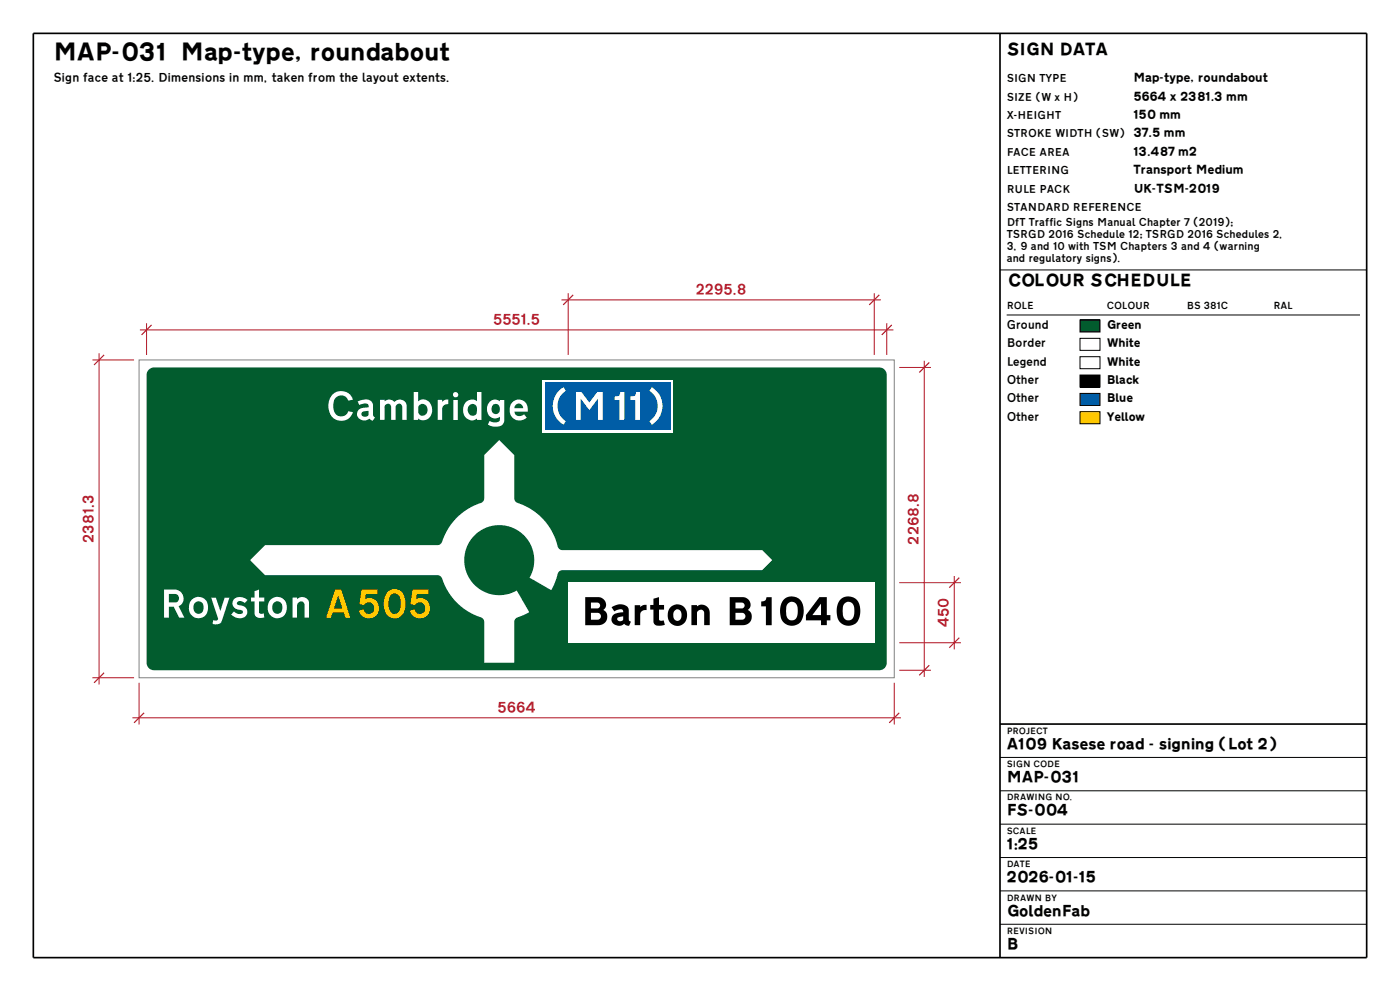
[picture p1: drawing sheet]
<svg xmlns="http://www.w3.org/2000/svg" width="420mm" height="297mm" viewBox="0 0 420 297" stroke-linecap="round" stroke-linejoin="round" font-family="sans-serif">
<path d="M44.6 110.8l.8-.5 .8-.2h217.6a2.25 2.25 0 0 1 2.2 2.3v86.2a2.25 2.25 0 0 1-2.2 2.3h-217.6a2.25 2.25 0 0 1-2.2-2.3v-86.2l.1-.9z" fill-rule="evenodd" fill="#025c2e"/>
<g fill="#fff">
<path d="M75 167.9l4.5-4.5h51.7a1.99 1.99 0 0 0 1.8-2l1.9-3.6 2.4-2.9 2.9-2.3 3.7-1.7a1.59 1.59 0 0 0 1.4-1.6v-12.9l4.5-4.5 4.5 4.5v12.9a1.99 1.99 0 0 0 1.9 1.8l3.6 1.9 3.4 2.8 2.3 3.3 1.7 4.1a1.66 1.66 0 0 0 1.5 1.7h60l3 3-3 3h-60a2.07 2.07 0 0 0-1.7 2.2l-1.6 3.8-6.5-3.8 .9-2 .4-1.9v-2.2l-.4-2.2-.8-2-1.2-1.7-1.6-1.5-1.7-1.1-3.3-1h-3.2l-3.2 1.1-2.6 2-1.9 2.8-.9 3.2 .1 3.3 1.1 3.1 1.1 1.6 1.6 1.5 1.7 1.1 2.1 .8 2.1 .4 2-.1 2-.5 1.8-.8 3.8 6.5-3.2 1.4a1.59 1.59 0 0 0-1.3 1.5v12.2h-9v-12.4a2.49 2.49 0 0 0-2.3-1.6l-3.3-1.8-3.1-2.6-2.4-3.3-1.5-3.5a1.5 1.5 0 0 0-1.5-1h-51.7z" fill-rule="evenodd"/>
<path d="M99.6 118.4a3.3 3.3 0 0 1 2.5-1.2 3.8 3.8 0 0 1 3.8 2.6l-1.4 .3a2.22 2.22 0 0 0-2.8-1.5l-1.1 .7-.4 .8a4.3 4.3 0 0 0 1 4.4 2.45 2.45 0 0 0 3.4-1.2l1.3 .2a3.5 3.5 0 0 1-3.4 2.6 4.4 4.4 0 0 1-3.8-6zM107.3 120.3l2.3-.6a1.95 1.95 0 0 1 2.3 1.7v3.2l.6 .4-.6 1a.82 .82 0 0 1-1.1-.5 2.22 2.22 0 0 1-2.4 .3 2.22 2.22 0 0 1-1.3-2 2.57 2.57 0 0 1 2.6-1.6l.9-.1a1.02 1.02 0 0 0-.4-1.1 1.02 1.02 0 0 0-1.1 0l-1.3 .4zM108.8 123.4a.94 .94 0 0 0-.1 1.3 .94 .94 0 0 0 1.3 .1l.6-.5v-1.2zM114 119.8h1.4v.5a2.01 2.01 0 0 1 2.9 .2 2.17 2.17 0 0 1 3.6 .4l.1 4.9h-1.3l-.1-4.2a.97 .97 0 0 0-1-.6 .97 .97 0 0 0-.9 .7v4.1h-1.4v-3.9l-.1-.5a1 1 0 0 0-1.2-.4 1 1 0 0 0-.6 1.1v3.7h-1.4zM124.1 117.5h1.3v2.8a2.73 2.73 0 0 1 3.2 0 2.73 2.73 0 0 1 1 3v.1a2.61 2.61 0 0 1-4.2 2v.5h-1.3zM125.8 121.4l-.3 .6v1.7a1.49 1.49 0 0 0 2 .8 1.49 1.49 0 0 0 .7-2 1.45 1.45 0 0 0-.8-1.3 1.45 1.45 0 0 0-1.6 .2zM131.3 119.9h1.3l.1 .5 .9-.6 .9-.1v1.4a1.67 1.67 0 0 0-1.9 1.4v3.3h-1.3zM136 119.9h1.3v6h-1.3zM135.9 118.3a.8 .8 0 0 1 1.6 0 .8 .8 0 0 1-1.6 0zM139.8 120.5a2.48 2.48 0 0 1 3.3-.3v-2.7h1.4v8.4h-1.4v-.5l-.7 .5-.9 .1a2.74 2.74 0 0 1-2.6-3.2l.3-1.4zM140.8 121.5a1.9 1.9 0 0 0 .7 3.1 1.32 1.32 0 0 0 1.6-1.5v-.1a1.68 1.68 0 0 0-1.5-2zM147 120.3a2.24 2.24 0 0 1 3 0v-.4h1.3v6.1l-.6 1.3a3.9 3.9 0 0 1-4.3-.1l.5-1a2.05 2.05 0 0 0 3.1-.4v-.9a2.6 2.6 0 0 1-3.1-.3 2.6 2.6 0 0 1-.7-3zM148 121.2l-.3 .5a1.55 1.55 0 0 0 1.4 2.4 1.59 1.59 0 0 0 .8-1.7 1.59 1.59 0 0 0-1.3-1.3zM153.9 120.4a2.8 2.8 0 0 1 3-.2 2.8 2.8 0 0 1 1.4 2.5v.7h-4a1.65 1.65 0 0 0 1.2 1.3 1.65 1.65 0 0 0 1.7-.5l.8 .9a3 3 0 0 1-3.2 .7 3 3 0 0 1-1.9-2.6v-.2a3.6 3.6 0 0 1 1-2.6zM154.6 121.4l-.3 .9h2.7l-.1-.2a1.34 1.34 0 0 0-.9-1 1.34 1.34 0 0 0-1.4 .3z" fill-rule="evenodd"/>
<path d="M162.7 113.9h39.1v15.7h-39.1z" fill-rule="evenodd"/>
</g>
<path d="M163.5 114.6h37.6v14.3h-37.6z" fill-rule="evenodd" fill="#005da6"/>
<g fill="#fff">
<path d="M167.8 117l1.2-.9 .7 .9a5.6 5.6 0 0 0 0 9.3l-.6 .9a6.2 6.2 0 0 1-3.3-5.6v-.3a7 7 0 0 1 2-4.3zM172.8 117.5h1.6l2.4 3.1 2.4-3.1h1.6v8.4h-1.4v-6.4l-2.6 3.4-2.6-3.4v6.4h-1.4z" fill-rule="evenodd"/>
<path d="M184.4 118.8l1.1-.1a.88 .88 0 0 0 .6-1.1l1.2-.1v8.4h-1.5v-6h-1.4zM189.2 118.8l1.1-.1a.88 .88 0 0 0 .5-1.1l1.2-.1v8.4h-1.4v-6h-1.4zM195.5 116.1a6.6 6.6 0 0 1 3.2 5.8 6.3 6.3 0 0 1-3.2 5.3l-.7-1a5.5 5.5 0 0 0 2.5-4.7 5.6 5.6 0 0 0-2.5-4.4z" fill-rule="evenodd"/>
<path d="M49.2 176.7h2.5a2.8 2.8 0 0 1 3.4 2.7 2.34 2.34 0 0 1-1.5 2.3l1.7 3.4h-1.6l-1.6-3.3h-1.4v3.3h-1.5zM50.7 178v2.5h2.1a1.3 1.3 0 0 0 .9-1.3 1.3 1.3 0 0 0-1.1-1.2zM57.7 179.6l1.6-.7a3.2 3.2 0 0 1 3.1 2.8 3.2 3.2 0 0 1-2.3 3.5l-.3 .1a2.9 2.9 0 0 1-3.1-3v-.1a3.6 3.6 0 0 1 1-2.6zM58.6 180.6a2.05 2.05 0 0 0 .9 3.4 1.89 1.89 0 0 0 1.6-1.9 1.55 1.55 0 0 0-.7-1.6 1.55 1.55 0 0 0-1.8 .1zM63.4 179.1h1.4l1.3 4 1.3-4h1.4l-2.4 7.4-1 .6-1.4-.1-.2-.1 .3-1a.84 .84 0 0 0 1.1-.2 .84 .84 0 0 0 0-1.1zM70.3 179.5a2.92 2.92 0 0 1 3.9 .4l-.7 .8a1.47 1.47 0 0 0-2.5 0l.2 .5 .4 .1a2.64 2.64 0 0 1 2.6 1.8v.1a2.09 2.09 0 0 1-2.9 2l-2-1 .9-.9a1.7 1.7 0 0 0 2.7 .3l-.2-.6-.5-.2a2 2 0 0 1-2.2-1 2 2 0 0 1 .3-2.3zM76.4 177.2l1.3-.5v2.4h1.6v1.1h-1.6v3.3a.91 .91 0 0 0 1.4 .3l.2 1.2-.6 .2a1.77 1.77 0 0 1-2.3-1.1v-3.9h-1.1v-1.1h1.1zM81.3 179.6l1.6-.7a3.2 3.2 0 0 1 3.2 2.8 3.2 3.2 0 0 1-2.3 3.5l-.3 .1a2.9 2.9 0 0 1-3.2-3v-.1a3.6 3.6 0 0 1 1-2.6zM82.2 180.6a2.05 2.05 0 0 0 1 3.4 1.89 1.89 0 0 0 1.5-1.9 1.55 1.55 0 0 0-.7-1.6 1.55 1.55 0 0 0-1.8 .1zM87.8 179.1h1.3v.5a2.11 2.11 0 0 1 3.6 .9v4.6h-1.3v-3.9a1.11 1.11 0 0 0-1.1-1 1.11 1.11 0 0 0-1.1 .9l-.1 4h-1.3z" fill-rule="evenodd"/>
</g>
<g fill="#ffc800">
<path d="M100.6 176.7h1.7l2.8 8.4h-1.5l-.5-1.5h-3.3l-.5 1.5h-1.5zM101.4 178.5l-1.2 3.8h2.5z" fill-rule="evenodd"/>
<path d="M108.5 176.7h4.8v1.3l-3.6 .1-.2 1.5a2.98 2.98 0 0 1 4 1.7 2.98 2.98 0 0 1-1.9 3.9 2.98 2.98 0 0 1-3.8-2.2l1.3-.4a1.63 1.63 0 0 0 1.8 1.4 1.76 1.76 0 0 0 1.3-1.9 1.76 1.76 0 0 0-1.6-1.6l-.9 .3-.4 .5-1.5-.2zM116.4 177.3a3.1 3.1 0 0 1 3.5-.4 3.1 3.1 0 0 1 1.7 3 4.7 4.7 0 0 1-2.4 5.3 3.2 3.2 0 0 1-3.9-2.9l-.2-1 .2-1.8 .3-1.1zM117.2 178.4l-.5 1.1-.1 2a2.03 2.03 0 0 0 2.1 2.4 2.97 2.97 0 0 0 1.5-2.8v-.3a2.13 2.13 0 0 0-2.6-2.7zM123.8 176.7h4.8v1.3l-3.6 .1-.2 1.5a2.98 2.98 0 0 1 4 1.7 2.98 2.98 0 0 1-1.9 3.9 2.98 2.98 0 0 1-3.8-2.2l1.3-.4a1.63 1.63 0 0 0 1.8 1.4 1.76 1.76 0 0 0 1.3-1.9 1.76 1.76 0 0 0-1.6-1.6l-.9 .3-.4 .5-1.5-.2z" fill-rule="evenodd"/>
</g>
<path d="M170.5 174.6h91.8v18h-91.8z" fill-rule="evenodd" fill="#fff"/>
<g fill="#000">
<path d="M175.6 179h4a2.16 2.16 0 0 1 2.1 1.4 2.16 2.16 0 0 1-.7 2.4 2.45 2.45 0 0 1 1.1 2.7 2.45 2.45 0 0 1-2.3 1.9h-4.2zM177.3 180.6v1.7h2a.89 .89 0 0 0 .7-1 .89 .89 0 0 0-.9-.7zM177.3 183.7v2h1.8a1.04 1.04 0 0 0 1.2-.9 1.04 1.04 0 0 0-.9-1.1zM183.5 182l2.2-.9a3.1 3.1 0 0 1 2.7 .9l.2 .8v2.4a.78 .78 0 0 0 .7 1.1l-.4 .9a.79 .79 0 0 1-1.4 0l-.3-.3a2.26 2.26 0 0 1-2.3 .5 2.26 2.26 0 0 1-1.4-2 2.17 2.17 0 0 1 1.7-1.7l1.8-.2a.85 .85 0 0 0-.4-.9 .85 .85 0 0 0-1 .1l-1.3 .5zM185.3 185.1l-.1 .3a.94 .94 0 0 0 .6 .8 .94 .94 0 0 0 1-.2l.2-1.3zM190.4 181.4h1.7v.5l.9-.6h1v1.5a1.52 1.52 0 0 0-1.9 1.4v3.2h-1.7zM196 179.4l1.7-.4v2.3h1.5v1.4h-1.5v3a1.04 1.04 0 0 0 1.4 .2l.4 1.4-2.4 .2-.9-.7-.2-4.1h-.9v-1.4h.9zM201.3 181.8a2.95 2.95 0 0 1 4.8 2.1 2.95 2.95 0 0 1-2.6 3.7 2.95 2.95 0 0 1-3.2-3.2l.4-1.8zM202.4 183a2.04 2.04 0 0 0 .8 3.1 1.81 1.81 0 0 0 1.3-2.1 1.21 1.21 0 0 0-.7-1.2 1.21 1.21 0 0 0-1.4 .2zM207.4 181.4h1.7v.3a2.38 2.38 0 0 1 2.5-.2 2.38 2.38 0 0 1 1.3 2.2v3.7h-1.6l-.1-3.9a1.09 1.09 0 0 0-1.1-.8 1.09 1.09 0 0 0-1 .9v3.8h-1.7z" fill-rule="evenodd"/>
<path d="M218.9 179h4.1a2.16 2.16 0 0 1 2 1.4 2.16 2.16 0 0 1-.7 2.4 2.45 2.45 0 0 1 1.2 2.7 2.45 2.45 0 0 1-2.3 1.9h-4.3zM220.6 180.6v1.7h2.1a.89 .89 0 0 0 .7-1 .89 .89 0 0 0-1-.7zM220.6 183.7v2h1.9a1.04 1.04 0 0 0 1.1-.9 1.04 1.04 0 0 0-.9-1.1z" fill-rule="evenodd"/>
<path d="M228.4 180.3a1.14 1.14 0 0 0 1.5-.9l.1-.4h1.5v8.4h-1.7v-5.7h-1.4zM235.2 179.6a3.7 3.7 0 0 1 4.2-.3 3.7 3.7 0 0 1 1.7 3.8 4.3 4.3 0 0 1-1.1 3.5l-.1 .1a3.6 3.6 0 0 1-4.1 .4 3.6 3.6 0 0 1-1.8-3.7l.1-1.2a4.7 4.7 0 0 1 1.1-2.6zM236.4 180.8l-.5 1.2v2.2l.2 .9 .8 .7a1.83 1.83 0 0 0 2.4-2v-.8a1.98 1.98 0 0 0-.5-2 1.98 1.98 0 0 0-2.1-.4zM245.8 179h2.2v5.3h1.1v1.6h-1.1v1.5h-1.7v-1.5h-4.5v-1.6zM246.3 180.9l-2.6 3.4h2.6zM252.2 179.6a3.7 3.7 0 0 1 4.1-.3 3.7 3.7 0 0 1 1.8 3.8 4.3 4.3 0 0 1-1.1 3.5l-.1 .1a3.6 3.6 0 0 1-4.1 .4 3.6 3.6 0 0 1-1.8-3.7v-1.2a4.7 4.7 0 0 1 1.2-2.6zM253.4 180.8l-.5 1.2-.1 2.2 .3 .9 .8 .7a1.83 1.83 0 0 0 2.4-2v-.8a1.98 1.98 0 0 0-.5-2 1.98 1.98 0 0 0-2.1-.4z" fill-rule="evenodd"/>
</g>
<path d="M41.7 107.9h226.6v95.2h-226.6z" fill="none" stroke="#808080" stroke-width=".3"/>
<path d="M324 95.9h6v3.6h-6z" fill="#025c2e"/>
<path d="M324 95.9h6v3.6h-6z" fill="none" stroke="#000" stroke-width=".3"/>
<path d="M324 101.4h6v3.6h-6z" fill="#fff"/>
<path d="M324 101.4h6v3.6h-6z" fill="none" stroke="#000" stroke-width=".3"/>
<path d="M324 106.9h6v3.6h-6z" fill="#fff"/>
<path d="M324 106.9h6v3.6h-6zM324 112.4h6v3.6h-6z" fill="none" stroke="#000" stroke-width=".3"/>
<path d="M324 112.4h6v3.6h-6z" fill="#000"/>
<path d="M324 117.9h6v3.6h-6z" fill="#005da6"/>
<path d="M324 117.9h6v3.6h-6z" fill="none" stroke="#000" stroke-width=".3"/>
<path d="M324 123.4h6v3.6h-6z" fill="#ffc800"/>
<path d="M300 80.9h110M302 94.4h106M324 123.4h6v3.6h-6zM300 227h110M300 237h110M300 247h110M300 257h110M300 267h110M300 277h110" fill="none" stroke="#000" stroke-width=".3"/>
<g fill="none" stroke="#b01020" stroke-width=".3">
<path d="M42 98.9h226M44 96.9v9.5M168.5 89.9h95.8M170.5 87.9v18.5M262.3 87.9v18.5M266 96.9v9.5M27.7 107.9h12.5M29.7 105.9v99.2M269.8 110.1h9.5M277.3 108.1v94.8M269.8 174.6h18.5M286.3 172.6v22"/>
<path d="M269.8 192.6h18.5M27.7 203.1h12.5M39.7 215.1h230.6M41.7 204.6v12.5M268.3 204.6v12.5M269.8 200.9h9.5"/>
</g>
<path d="M45.5 97.4l-3 3M172 88.4l-3 3M263.8 88.4l-3 3M267.5 97.4l-3 3M31.2 106.4l-3 3M278.8 108.6l-3 3M287.8 173.1l-3 3M278.8 199.4l-3 3M287.8 191.1l-3 3M31.2 201.6l-3 3M43.2 213.6l-3 3M269.8 213.6l-3 3" fill="none" stroke="#b01020" stroke-width=".35"/>
<path d="M10 10h400v277h-400zM300 10v277M300 217h110" fill="none" stroke="#000" stroke-width=".5"/>
<text font-size="7.1" x="16" y="19">MAP-031 Map-type, roundabout</text>
<g font-size="5">
<text x="302" y="17">SIGN DATA</text>
<text x="302" y="86.4">COLOUR SCHEDULE</text>
</g>
<g font-size="4.6">
<text x="302" y="225">A109 Kasese road - signing (Lot 2)</text>
<text x="302" y="235">MAP-031</text>
<text x="302" y="245">FS-004</text>
<text x="302" y="255">1:25</text>
<text x="302" y="265">2026-01-15</text>
<text x="302" y="275">GoldenFab</text>
<text x="302" y="285">B</text>
</g>
<g font-size="4.3" fill="#b01020">
<text x="208.7" y="88.7">2295.8</text>
<text x="148" y="97.7">5551.5</text>
<text x="28.5" y="162.7" transform="rotate(-90 28.5 162.7)">2381.3</text>
<text x="276.1" y="163.2" transform="rotate(-90 276.1 163.2)">2268.8</text>
<text x="285.1" y="188" transform="rotate(-90 285.1 188)">450</text>
<text x="149.3" y="213.9">5664</text>
</g>
<g font-size="3.6">
<text x="16" y="25">Sign face at 1:25. Dimensions in mm, taken from the layout extents.</text>
<text x="340" y="25">Map-type, roundabout</text>
<text x="340" y="30.5">5664 x 2381.3 mm</text>
<text x="340" y="36">150 mm</text>
<text x="340" y="47">13.487 m2</text>
<text x="340" y="52.5">Transport Medium</text>
<text x="340" y="58">UK-TSM-2019</text>
</g>
<g font-size="3.4">
<text x="302" y="98.9">Ground</text>
<text x="332" y="98.9">Green</text>
<text x="302" y="104.4">Border</text>
<text x="332" y="104.4">White</text>
<text x="302" y="109.9">Legend</text>
<text x="332" y="109.9">White</text>
<text x="302" y="115.4">Other</text>
<text x="332" y="115.4">Black</text>
<text x="302" y="120.9">Other</text>
<text x="332" y="120.9">Blue</text>
<text x="302" y="126.4">Other</text>
<text x="332" y="126.4">Yellow</text>
</g>
<g font-size="3.1">
<text x="302" y="25">SIGN TYPE</text>
<text x="302" y="30.5">SIZE (W x H)</text>
<text x="302" y="36">X-HEIGHT</text>
<text x="302" y="41.5">STROKE WIDTH (SW) 37.5 mm</text>
<text x="302" y="47">FACE AREA</text>
<text x="302" y="52.5">LETTERING</text>
<text x="302" y="58">RULE PACK</text>
<text x="302" y="63.5">STANDARD REFERENCE</text>
<text x="302" y="68">DfT Traffic Signs Manual Chapter 7 (2019);</text>
<text x="302" y="71.6">TSRGD 2016 Schedule 12; TSRGD 2016 Schedules 2,</text>
<text x="302" y="75.2">3, 9 and 10 with TSM Chapters 3 and 4 (warning</text>
<text x="302" y="78.8">and regulatory signs).</text>
</g>
<g font-size="2.9">
<text x="302" y="92.9">ROLE</text>
<text x="332" y="92.9">COLOUR</text>
<text x="356" y="92.9">BS 381C</text>
<text x="382" y="92.9">RAL</text>
</g>
<g font-size="2.6">
<text x="302" y="220.2">PROJECT</text>
<text x="302" y="230.2">SIGN CODE</text>
<text x="302" y="240.2">DRAWING NO.</text>
<text x="302" y="250.2">SCALE</text>
<text x="302" y="260.2">DATE</text>
<text x="302" y="270.2">DRAWN BY</text>
<text x="302" y="280.2">REVISION</text>
</g>
</svg>
